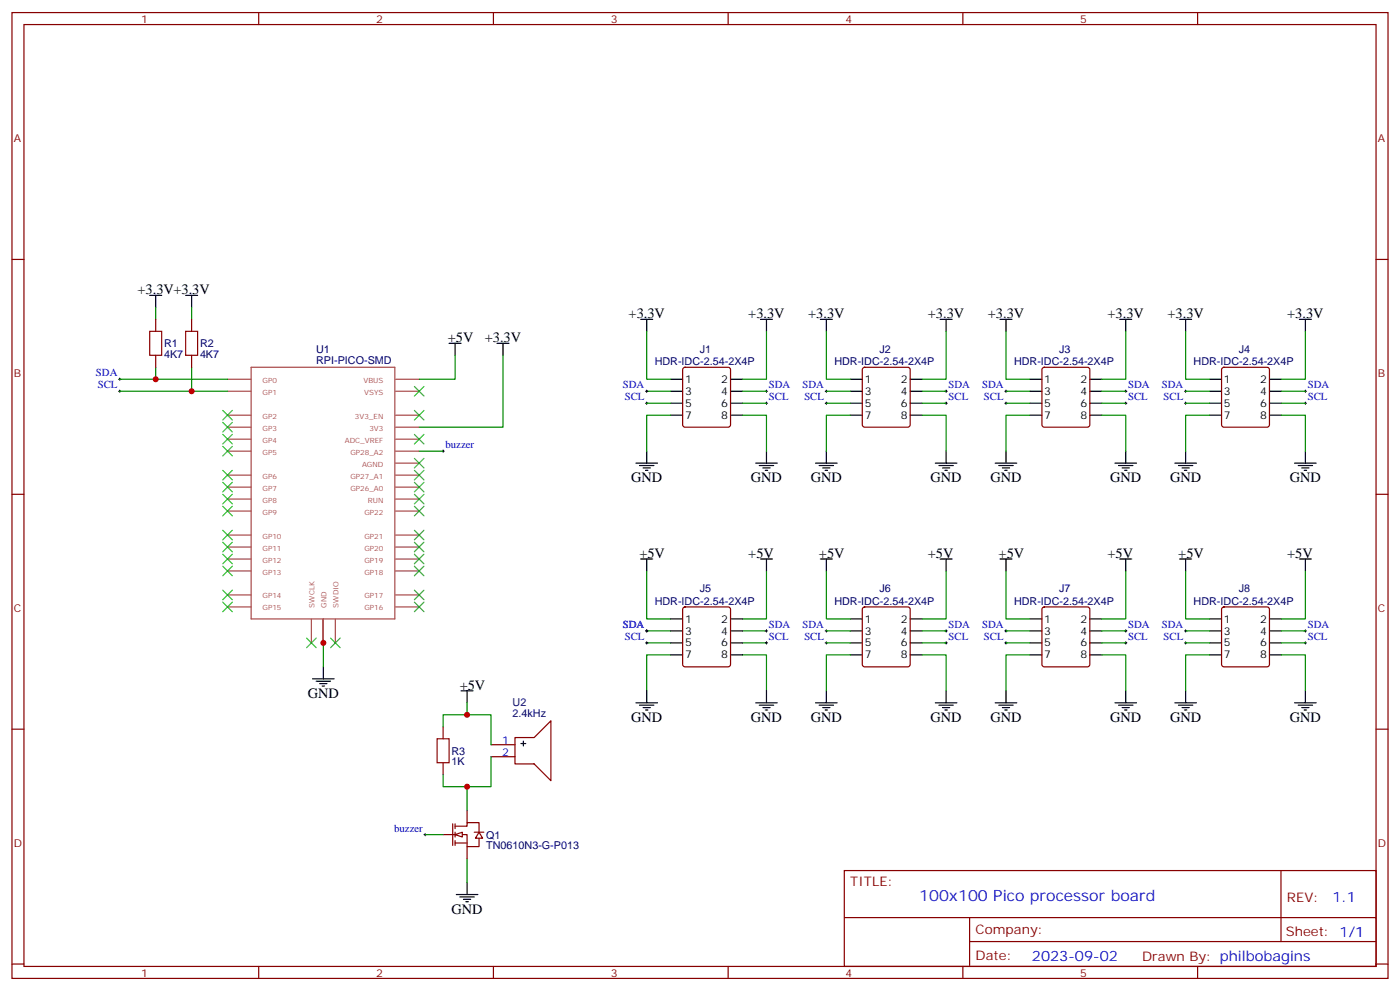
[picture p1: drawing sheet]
<svg xmlns="http://www.w3.org/2000/svg" width="412mm" height="292mm" viewBox="0 0 412 292" stroke-linecap="round" stroke-linejoin="round" font-family="sans-serif">
<g fill="none" stroke="#870000" stroke-width=".35">
<path d="M3.5 3.7h405.4v284.3h-405.4zM7.1 7.2h398.2v277.3h-398.2zM76.2 3.7v3.5M145.3 3.7v3.5M214.5 3.7v3.5M283.6 3.7v3.5M352.8 3.7v3.5M3.5 76.4h3.6M405.3 76.4h3.6M45.9 94v3.5M56.4 94v3.5M45.9 104.6v3.5"/>
<path d="M56.4 104.6v3.5M201.3 108.3l.5-.2h12.7l.5 .2 .2 .5v16.3l-.2 .5-.5 .2h-12.7l-.5-.3-.2-.4v-16.3zM254.2 108.3l.5-.2h12.7l.5 .2 .2 .5v16.3l-.2 .5-.5 .2h-12.7l-.5-.3-.2-.4v-16.3zM307.2 108.3l.4-.2h12.7l.5 .2 .2 .5v16.3l-.2 .5-.5 .2h-12.7l-.5-.3-.2-.4v-16.3zM360.1 108.3l.4-.2h12.7l.5 .2 .2 .5v16.3l-.2 .5-.5 .2h-12.7l-.5-.3-.2-.4v-16.3zM3.5 145.5h3.6M405.3 145.5h3.6M201.3 178.9l.5-.2h12.7l.5 .2 .2 .5v16.2l-.2 .5-.5 .2h-12.7l-.5-.2-.2-.5v-16.2zM254.2 178.9l.5-.2h12.7l.5 .2 .2 .5v16.2l-.2 .5-.5 .2h-12.7l-.5-.2-.2-.5v-16.2zM307.2 178.9l.4-.2h12.7l.5 .2 .2 .5v16.2l-.2 .5-.5 .2h-12.7l-.5-.2-.2-.5v-16.2zM360.1 178.9l.4-.2h12.7l.5 .2 .2 .5v16.2l-.2 .5-.5 .2h-12.7l-.5-.2-.2-.5v-16.2zM3.5 214.7h3.6"/>
<path d="M130.5 214v3.5M144.6 219.3h7.1M151.7 217.1h5.6l5-4.9v17.6l-5-4.9h-5.6zM405.3 214.7h3.6M130.5 224.5v3.6M137.6 238.7v3.5M144.6 222.8h7.1M130.5 245.7h7.1v3.5h3.5v-2.4M133.3 242.5v6.4M134.1 243.2h3.5v-1h3.5v2.8M134.1 242.5v1.4M134.1 245v1.4"/>
<path d="M134.1 247.5v1.4M134.1 248.2h3.5M137.6 249.2v3.6M139.7 245h2.8M248.7 256.3h156.6v28.2h-156.6zM377.3 256.3v20.9M248.7 270.1h156.5M285.6 277.2h119.6M285.6 270.1v14.2M3.5 283.8h3.6M76.2 284.5v3.5M145.3 284.5v3.5"/>
<path d="M214.5 284.5v3.5M283.6 284.5v3.5M352.8 284.5v3.5M405.3 283.8h3.6"/>
</g>
<g fill="none" stroke="#008700" stroke-width=".35">
<path d="M45.9 90.5v3.5M56.4 90.5v3.5M190.5 97.5v14.2h7.1M225.8 97.5v14.2h-7.1M243.4 97.5v14.2h7.1M278.7 97.5v14.2h-7.1M296.3 97.5v14.2h7.1M331.6 97.5v14.2h-7M349.2 97.5v14.2h7.1M384.5 97.5v14.2h-7M35.3 115.2h31.7M35.3 111.7h31.7"/>
<path d="M45.9 108.1v3.6M56.4 108.1v7.1M134.1 104.6v7.1h-10.6M148.2 104.6v21.2h-24.7M190.5 115.2h7.1M190.5 118.7h7.1M218.7 115.2h7.1M218.7 118.7h7.1M243.4 115.2h7.1M243.4 118.7h7.1M271.6 115.2h7.1M271.6 118.7h7.1"/>
<path d="M296.3 115.2h7.1M296.3 118.7h7.1M324.6 115.2h7M324.6 118.7h7M349.2 115.2h7.1M349.2 118.7h7.1M377.5 115.2h7M377.5 118.7h7M197.6 122.2h-7.1v10.6M218.7 122.2h7.1v10.6M250.5 122.2h-7.1v10.6M271.6 122.2h7.1v10.6"/>
<path d="M303.4 122.2h-7.1v10.6M324.6 122.2h7v10.6M356.3 122.2h-7.1v10.6M377.5 122.2h7v10.6M190.5 168.1v14.1h7.1M225.8 168.1v14.1h-7.1M243.4 168.1v14.1h7.1M278.7 168.1v14.1h-7.1M296.3 168.1v14.1h7.1M331.6 168.1v14.1h-7M349.2 168.1v14.1h7.1M384.5 168.1v14.1h-7"/>
<path d="M95.2 189.3v7M190.5 189.3h7.1M190.5 185.7h7.1M197.6 192.8h-7.1v10.6M218.7 192.8h7.1v10.6M218.7 189.3h7.1M218.7 185.7h7.1M243.4 189.3h7.1M243.4 185.7h7.1M250.5 192.8h-7.1v10.6M271.6 192.8h7.1v10.6M271.6 189.3h7.1"/>
<path d="M271.6 185.7h7.1M296.3 189.3h7.1M296.3 185.7h7.1M303.4 192.8h-7.1v10.6M324.6 192.8h7v10.6M324.6 189.3h7M324.6 185.7h7M349.2 189.3h7.1M349.2 185.7h7.1M356.3 192.8h-7.1v10.6M377.5 192.8h7v10.6M377.5 189.3h7"/>
<path d="M377.5 185.7h7M130.5 214v-3.6h14.1v8.9M137.6 206.9v3.5M137.6 231.6v7.1M144.6 222.8v8.8h-14.1v-3.5M137.6 252.8v7"/>
</g>
<g fill="none" stroke="#000" stroke-width=".35">
<path d="M44.1 87h3.5M45.9 87v3.5M54.7 87h3.5M56.4 87v3.5M188.7 94h3.6M190.5 94v3.5M224 94h3.5M225.8 94v3.5M241.7 94h3.5M243.4 94v3.5M276.9 94h3.6M278.7 94v3.5"/>
<path d="M294.6 94h3.5M296.3 94v3.5M329.8 94h3.6M331.6 94v3.5M347.5 94h3.5M349.2 94v3.5M382.8 94h3.5M384.5 94v3.5M132.3 101.1h3.5M134.1 101.1v3.5M146.4 101.1h3.5M148.2 101.1v3.5"/>
<path d="M197.6 111.7h3.5M197.6 115.2h3.5M197.6 118.7h3.5M215.2 111.7h3.5M215.2 115.2h3.5M215.2 118.7h3.5M250.5 111.7h3.5M250.5 115.2h3.5M250.5 118.7h3.5M268.1 111.7h3.5M268.1 115.2h3.5M268.1 118.7h3.5"/>
<path d="M303.4 111.7h3.5M303.4 115.2h3.5M303.4 118.7h3.5M321 111.7h3.6M321 115.2h3.6M321 118.7h3.6M356.3 111.7h3.5M356.3 115.2h3.5M356.3 118.7h3.5M373.9 111.7h3.6M373.9 115.2h3.6M373.9 118.7h3.6"/>
<path d="M187.3 136.3h6.4M188.4 137.1h4.2M189.4 137.8h2.2M190.1 138.5h.8M190.5 132.8v3.5M197.6 122.2h3.5M215.2 122.2h3.5M222.6 136.3h6.4M223.7 137.1h4.2M224.7 137.8h2.1M225.4 138.5h.7M225.8 132.8v3.5"/>
<path d="M240.2 136.3h6.4M241.3 137.1h4.2M242.4 137.8h2.1M243.1 138.5h.7M243.4 132.8v3.5M250.5 122.2h3.5M268.1 122.2h3.5M275.5 136.3h6.4M276.6 137.1h4.2M277.6 137.8h2.2M278.3 138.5h.7M278.7 132.8v3.5"/>
<path d="M293.2 136.3h6.3M294.2 137.1h4.2M295.3 137.8h2.1M296 138.5h.7M296.3 132.8v3.5M303.4 122.2h3.5M321 122.2h3.6M328.4 136.3h6.4M329.5 137.1h4.2M330.6 137.8h2.1M331.3 138.5h.7M331.6 132.8v3.5"/>
<path d="M346.1 136.3h6.3M347.1 137.1h4.3M348.2 137.8h2.1M348.9 138.5h.7M349.2 132.8v3.5M356.3 122.2h3.5M373.9 122.2h3.6M381.4 136.3h6.3M382.4 137.1h4.2M383.5 137.8h2.1M384.2 138.5h.7M384.5 132.8v3.5"/>
<path d="M188.7 164.6h3.6M190.5 164.6v3.5M224 164.6h3.5M225.8 164.6v3.5M241.7 164.6h3.5M243.4 164.6v3.5M276.9 164.6h3.6M278.7 164.6v3.5M294.6 164.6h3.5M296.3 164.6v3.5M329.8 164.6h3.6M331.6 164.6v3.5"/>
<path d="M347.5 164.6h3.5M349.2 164.6v3.5M382.8 164.6h3.5M384.5 164.6v3.5M92.1 199.8h6.3M95.2 196.3v3.5M197.6 182.2h3.5M197.6 185.7h3.5M197.6 189.3h3.5M197.6 192.8h3.5M215.2 182.2h3.5M215.2 185.7h3.5"/>
<path d="M215.2 189.3h3.5M215.2 192.8h3.5M250.5 182.2h3.5M250.5 185.7h3.5M250.5 189.3h3.5M250.5 192.8h3.5M268.1 182.2h3.5M268.1 185.7h3.5M268.1 189.3h3.5M268.1 192.8h3.5M303.4 182.2h3.5M303.4 185.7h3.5"/>
<path d="M303.4 189.3h3.5M303.4 192.8h3.5M321 182.2h3.6M321 185.7h3.6M321 189.3h3.6M321 192.8h3.6M356.3 182.2h3.5M356.3 185.7h3.5M356.3 189.3h3.5M356.3 192.8h3.5M373.9 182.2h3.6M373.9 185.7h3.6"/>
<path d="M373.9 189.3h3.6M373.9 192.8h3.6M93.1 200.6h4.3M94.2 201.3h2.1M94.9 202h.7M135.8 203.4h3.5M137.6 203.4v3.5M153.5 218.9h1.4M154.2 218.2v1.4M187.3 206.9h6.4M188.4 207.6h4.2M189.4 208.3h2.2"/>
<path d="M190.1 209h.8M190.5 203.4v3.5M222.6 206.9h6.4M223.7 207.6h4.2M224.7 208.3h2.1M225.4 209h.7M225.8 203.4v3.5M240.2 206.9h6.4M241.3 207.6h4.2M242.4 208.3h2.1M243.1 209h.7M243.4 203.4v3.5"/>
<path d="M275.5 206.9h6.4M276.6 207.6h4.2M277.6 208.3h2.2M278.3 209h.7M278.7 203.4v3.5M293.2 206.9h6.3M294.2 207.6h4.2M295.3 208.3h2.1M296 209h.7M296.3 203.4v3.5M328.4 206.9h6.4M329.5 207.6h4.2"/>
<path d="M330.6 208.3h2.1M331.3 209h.7M331.6 203.4v3.5M346.1 206.9h6.3M347.1 207.6h4.3M348.2 208.3h2.1M348.9 209h.7M349.2 203.4v3.5M381.4 206.9h6.3M382.4 207.6h4.2M383.5 208.3h2.1M384.2 209h.7"/>
<path d="M384.5 203.4v3.5M137.6 259.8v3.5M134.4 263.3h6.4M135.5 264.1h4.2M136.5 264.8h2.1M137.2 265.5h.7"/>
</g>
<g fill="none" stroke="#000" stroke-width=".29">
<path d="M34.9 111.7h.7M34.9 115.2h.7M35.3 111.3v.7M35.3 114.8v.7M190.1 115.2h.8M190.1 118.7h.8M190.5 114.8v.7M190.5 118.4v.7M225.4 115.2h.7M225.4 118.7h.7M225.8 114.8v.7M225.8 118.4v.7"/>
<path d="M243.1 115.2h.7M243.1 118.7h.7M243.4 114.8v.7M243.4 118.4v.7M278.3 115.2h.7M278.3 118.7h.7M278.7 114.8v.7M278.7 118.4v.7M296 115.2h.7M296 118.7h.7M296.3 114.8v.7M296.3 118.4v.7"/>
<path d="M331.3 115.2h.7M331.3 118.7h.7M331.6 114.8v.7M331.6 118.4v.7M348.9 115.2h.7M348.9 118.7h.7M349.2 114.8v.7M349.2 118.4v.7M384.2 115.2h.7M384.2 118.7h.7M384.5 114.8v.7M384.5 118.4v.7"/>
<path d="M130.2 132.8h.7M130.5 132.5v.7M190.1 185.7h.8M190.1 189.3h.8M190.5 185.4v.7M190.5 188.9v.7M225.4 185.7h.7M225.4 189.3h.7M225.8 185.4v.7M225.8 188.9v.7M243.1 185.7h.7M243.1 189.3h.7"/>
<path d="M243.4 185.4v.7M243.4 188.9v.7M278.3 185.7h.7M278.3 189.3h.7M278.7 185.4v.7M278.7 188.9v.7M296 185.7h.7M296 189.3h.7M296.3 185.4v.7M296.3 188.9v.7M331.3 185.7h.7M331.3 189.3h.7"/>
<path d="M331.6 185.4v.7M331.6 188.9v.7M348.9 185.7h.7M348.9 189.3h.7M349.2 185.4v.7M349.2 188.9v.7M384.2 185.7h.7M384.2 189.3h.7M384.5 185.4v.7M384.5 188.9v.7M124.9 245.7h.7M125.2 245.4v.7"/>
</g>
<g fill="none" stroke="#a64a4a" stroke-width=".35">
<path d="M67 111.7h7M67 115.2h7M74 108.1h42.3v74.1h-42.3zM116.5 111.7h7M116.5 115.2h7M67 122.2h7M67 125.8h7M67 129.3h7M67 132.8h7M67 139.9h7M116.5 122.2h7M116.5 125.8h7"/>
<path d="M116.5 129.3h7M116.5 132.8h7M116.5 139.9h7M116.5 136.3h7M67 143.4h7M67 146.9h7M67 150.5h7M67 157.5h7M116.5 143.4h7M116.5 146.9h7M116.5 150.5h7M116.5 157.5h7"/>
<path d="M67 161h7M67 164.6h7M67 168.1h7M67 175.2h7M67 178.7h7M116.5 161h7M116.5 164.6h7M116.5 168.1h7M116.5 175.2h7M116.5 178.7h7M91.7 182.3v7M95.2 182.3v7"/>
<path d="M98.8 182.3v7"/>
</g>
<g fill="none" stroke="#3c3" stroke-width=".35">
<path d="M122.1 113.8l2.8 2.8M124.9 113.8l-2.8 2.8M65.6 120.8l2.8 2.8M65.6 124.4l2.8 2.8M65.6 127.9l2.8 2.8M65.6 131.4l2.8 2.8M65.6 138.5l2.8 2.8M68.4 120.8l-2.8 2.8M68.4 124.4l-2.8 2.8M68.4 127.9l-2.8 2.8M68.4 131.4l-2.8 2.8M68.4 138.5l-2.8 2.8"/>
<path d="M122.1 120.8l2.8 2.8M122.1 127.9l2.8 2.8M122.1 134.9l2.8 2.9M122.1 138.5l2.8 2.8M124.9 120.8l-2.8 2.8M124.9 127.9l-2.8 2.8M124.9 134.9l-2.8 2.9M124.9 138.5l-2.8 2.8M65.6 142l2.8 2.8M65.6 145.5l2.8 2.8M65.6 149l2.8 2.9M65.6 156.1l2.8 2.8"/>
<path d="M65.6 159.6l2.8 2.9M68.4 142l-2.8 2.8M68.4 145.5l-2.8 2.8M68.4 149l-2.8 2.9M68.4 156.1l-2.8 2.8M68.4 159.6l-2.8 2.9M122.1 142l2.8 2.8M122.1 145.5l2.8 2.8M122.1 149l2.8 2.9M122.1 156.1l2.8 2.8M122.1 159.6l2.8 2.9M124.9 142l-2.8 2.8"/>
<path d="M124.9 145.5l-2.8 2.8M124.9 149l-2.8 2.9M124.9 156.1l-2.8 2.8M124.9 159.6l-2.8 2.9M65.6 163.2l2.8 2.8M65.6 166.7l2.8 2.8M65.6 177.3l2.8 2.8M65.6 173.7l2.8 2.9M68.4 177.3l-2.8 2.8M68.4 163.2l-2.8 2.8M68.4 166.7l-2.8 2.8M68.4 173.7l-2.8 2.9"/>
<path d="M122.1 163.2l2.8 2.8M122.1 166.7l2.8 2.8M122.1 173.7l2.8 2.9M122.1 177.3l2.8 2.8M124.9 163.2l-2.8 2.8M124.9 166.7l-2.8 2.8M124.9 173.7l-2.8 2.9M124.9 177.3l-2.8 2.8M90.3 187.9l2.8 2.8M93.1 187.9l-2.8 2.8M97.4 187.9l2.8 2.8M100.2 187.9l-2.8 2.8"/>
</g>
<path d="M44.1 97.5h3.5v7.1h-3.5zM54.7 97.5h3.5v7.1h-3.5zM128.8 217.5h3.5v7h-3.5z" fill="none" stroke="#a10000" stroke-width=".35"/>
<g fill="#fff" stroke="#870000" stroke-width=".35">
<path d="M141.1 245l1.1 1.8h-2.1z"/>
<path d="M134.1 245.7l2.1-.7v1.4z"/>
</g>
<path d="M123.5 132.8h7M125.2 245.7h5.3" fill="none" stroke="#008700" stroke-width=".35"/>
<g fill="#c00">
<circle cx="95.3" cy="189.3" r=".88"/>
<circle cx="45.9" cy="111.7" r=".88"/>
<circle cx="56.4" cy="115.2" r=".88"/>
<circle cx="137.6" cy="210.4" r=".88"/>
<circle cx="137.6" cy="231.6" r=".88"/>
</g>
<text font-size="4.6" fill="#00f" x="270.8" y="265.3">100x100 Pico processor board</text>
<g font-size="4.2">
<text x="40.5" y="86.6">+3.3V+3.3V</text>
<text x="185.2" y="93.7">+3.3V</text>
<text x="220.4" y="93.7">+3.3V</text>
<text x="238.1" y="93.7">+3.3V</text>
<text x="273.3" y="93.7">+3.3V</text>
<text x="291" y="93.7">+3.3V</text>
<text x="326.2" y="93.7">+3.3V</text>
<text x="343.9" y="93.7">+3.3V</text>
<text x="379.2" y="93.7">+3.3V</text>
<text x="131.9" y="100.7">+5V</text>
<text x="142.8" y="100.7">+3.3V</text>
<text x="185.9" y="142">GND</text>
<text x="221.2" y="142">GND</text>
<text x="238.9" y="142">GND</text>
<text x="274.1" y="142">GND</text>
<text x="291.8" y="142">GND</text>
<text x="327" y="142">GND</text>
<text x="344.7" y="142">GND</text>
<text x="379.9" y="142">GND</text>
<text x="188.3" y="164.2">+5V</text>
<text x="220.4" y="164.2">+5V</text>
<text x="241.2" y="164.2">+5V</text>
<text x="273.3" y="164.2">+5V</text>
<text x="294.2" y="164.2">+5V</text>
<text x="326.2" y="164.2">+5V</text>
<text x="347.1" y="164.2">+5V</text>
<text x="379.2" y="164.2">+5V</text>
<text x="135.4" y="203">+5V</text>
<text x="90.7" y="205.5">GND</text>
<text x="185.9" y="212.5">GND</text>
<text x="221.2" y="212.5">GND</text>
<text x="238.9" y="212.5">GND</text>
<text x="274.1" y="212.5">GND</text>
<text x="291.8" y="212.5">GND</text>
<text x="327" y="212.5">GND</text>
<text x="344.7" y="212.5">GND</text>
<text x="379.9" y="212.5">GND</text>
<text x="133" y="269">GND</text>
</g>
<g font-size="4.2" fill="#00f">
<text x="392.5" y="265.6">1.1</text>
<text x="304" y="282.9">2023-09-02</text>
</g>
<g font-size="3.9" fill="#800">
<text x="250.5" y="260.9">TITLE:</text>
<text x="379.1" y="265.6">REV:</text>
<text x="287.4" y="275.1">Company:</text>
<text x="378.7" y="275.7">Sheet: 1/1</text>
<text x="287.4" y="282.8">Date:</text>
<text x="336.4" y="282.8">Drawn By: philbobagins</text>
</g>
<g font-size="3.2" fill="#800">
<text x="41.6" y="6.7">1</text>
<text x="110.8" y="6.7">2</text>
<text x="179.9" y="6.7">3</text>
<text x="249.1" y="6.7">4</text>
<text x="318.2" y="6.7">5</text>
<text x="4.1" y="41.8">A</text>
<text x="405.9" y="41.8">A</text>
<text x="4.1" y="110.9">B</text>
<text x="405.9" y="110.9">B</text>
<text x="4.1" y="180.1">C</text>
<text x="405.9" y="180.1">C</text>
<text x="4.1" y="249.2">D</text>
<text x="405.9" y="249.2">D</text>
<text x="41.6" y="287.5">1</text>
<text x="110.8" y="287.5">2</text>
<text x="179.9" y="287.5">3</text>
<text x="249.1" y="287.5">4</text>
<text x="318.2" y="287.5">5</text>
</g>
<g font-size="3.2" fill="#000080">
<text x="48.3" y="105.4">4K7</text>
<text x="48.3" y="102.2">R1</text>
<text x="58.9" y="105.4">4K7</text>
<text x="58.9" y="102.2">R2</text>
<text x="93.1" y="107.1">RPI-PICO-SMD</text>
<text x="93.1" y="103.9">U1</text>
<text x="192.9" y="107.5">HDR-IDC-2.54-2X4P</text>
<text x="206.1" y="103.9">J1</text>
<text x="245.8" y="107.5">HDR-IDC-2.54-2X4P</text>
<text x="259" y="103.9">J2</text>
<text x="298.7" y="107.5">HDR-IDC-2.54-2X4P</text>
<text x="312" y="103.9">J3</text>
<text x="351.6" y="107.5">HDR-IDC-2.54-2X4P</text>
<text x="364.9" y="103.9">J4</text>
<text x="192.9" y="178.1">HDR-IDC-2.54-2X4P</text>
<text x="206.1" y="174.4">J5</text>
<text x="245.8" y="178.1">HDR-IDC-2.54-2X4P</text>
<text x="259" y="174.4">J6</text>
<text x="298.7" y="178.1">HDR-IDC-2.54-2X4P</text>
<text x="312" y="174.4">J7</text>
<text x="351.6" y="178.1">HDR-IDC-2.54-2X4P</text>
<text x="364.9" y="174.4">J8</text>
<text x="151" y="208">U2</text>
<text x="151" y="211.1">2.4kHz</text>
<text x="133" y="225.3">1K</text>
<text x="133" y="222.2">R3</text>
<text x="143.2" y="250">TN0610N3-G-P013</text>
<text x="143.2" y="246.9">Q1</text>
</g>
<g font-size="3.2" fill="#00f">
<text x="28.3" y="110.8">SDA</text>
<text x="28.8" y="114.3">SCL</text>
<text x="183.5" y="114.3">SDA</text>
<text x="184" y="117.8">SCL</text>
<text x="226.5" y="117.8">SCL</text>
<text x="226.5" y="114.3">SDA</text>
<text x="236.4" y="114.3">SDA</text>
<text x="236.9" y="117.8">SCL</text>
<text x="279.4" y="117.8">SCL</text>
<text x="279.4" y="114.3">SDA</text>
<text x="289.3" y="114.3">SDA</text>
<text x="289.8" y="117.8">SCL</text>
<text x="332.3" y="117.8">SCL</text>
<text x="332.3" y="114.3">SDA</text>
<text x="342.2" y="114.3">SDA</text>
<text x="342.8" y="117.8">SCL</text>
<text x="385.2" y="117.8">SCL</text>
<text x="385.2" y="114.3">SDA</text>
<text x="131.2" y="131.9">buzzer</text>
<text x="183.5" y="184.9">SDA</text>
<text x="226.5" y="184.9">SDA</text>
<text x="236.4" y="184.9">SDA</text>
<text x="279.4" y="184.9">SDA</text>
<text x="289.3" y="184.9">SDA</text>
<text x="332.3" y="184.9">SDA</text>
<text x="342.2" y="184.9">SDA</text>
<text x="385.2" y="184.9">SDA</text>
<text x="184" y="188.4">SCL</text>
<text x="226.5" y="188.4">SCL</text>
<text x="236.9" y="188.4">SCL</text>
<text x="279.4" y="188.4">SCL</text>
<text x="289.8" y="188.4">SCL</text>
<text x="332.3" y="188.4">SCL</text>
<text x="342.8" y="188.4">SCL</text>
<text x="385.2" y="188.4">SCL</text>
<text x="147.9" y="218.9">1</text>
<text x="147.9" y="222.4">2</text>
<text x="116.1" y="244.8">buzzer</text>
</g>
<g font-size="3.2">
<text x="201.8" y="112.7">1</text>
<text x="212.5" y="112.7">2</text>
<text x="254.7" y="112.7">1</text>
<text x="265.4" y="112.7">2</text>
<text x="307.6" y="112.7">1</text>
<text x="318.3" y="112.7">2</text>
<text x="360.5" y="112.7">1</text>
<text x="371.2" y="112.7">2</text>
<text x="201.8" y="116.2">3</text>
<text x="201.8" y="119.8">5</text>
<text x="212.5" y="116.2">4</text>
<text x="212.5" y="119.8">6</text>
<text x="254.7" y="116.2">3</text>
<text x="254.7" y="119.8">5</text>
<text x="265.4" y="116.2">4</text>
<text x="265.4" y="119.8">6</text>
<text x="307.6" y="116.2">3</text>
<text x="307.6" y="119.8">5</text>
<text x="318.3" y="116.2">4</text>
<text x="318.3" y="119.8">6</text>
<text x="360.5" y="116.2">3</text>
<text x="360.5" y="119.8">5</text>
<text x="371.2" y="116.2">4</text>
<text x="371.2" y="119.8">6</text>
<text x="201.8" y="123.3">7</text>
<text x="212.5" y="123.3">8</text>
<text x="254.7" y="123.3">7</text>
<text x="265.4" y="123.3">8</text>
<text x="307.6" y="123.3">7</text>
<text x="318.3" y="123.3">8</text>
<text x="360.5" y="123.3">7</text>
<text x="371.2" y="123.3">8</text>
<text x="201.8" y="183.3">1</text>
<text x="212.5" y="183.3">2</text>
<text x="254.7" y="183.3">1</text>
<text x="265.4" y="183.3">2</text>
<text x="307.6" y="183.3">1</text>
<text x="318.3" y="183.3">2</text>
<text x="360.5" y="183.3">1</text>
<text x="371.2" y="183.3">2</text>
<text x="201.8" y="186.8">3</text>
<text x="201.8" y="190.3">5</text>
<text x="212.5" y="186.8">4</text>
<text x="212.5" y="190.3">6</text>
<text x="254.7" y="186.8">3</text>
<text x="254.7" y="190.3">5</text>
<text x="265.4" y="186.8">4</text>
<text x="265.4" y="190.3">6</text>
<text x="307.6" y="186.8">3</text>
<text x="307.6" y="190.3">5</text>
<text x="318.3" y="186.8">4</text>
<text x="318.3" y="190.3">6</text>
<text x="360.5" y="186.8">3</text>
<text x="360.5" y="190.3">5</text>
<text x="371.2" y="186.8">4</text>
<text x="371.2" y="190.3">6</text>
<text x="201.8" y="193.9">7</text>
<text x="212.5" y="193.9">8</text>
<text x="254.7" y="193.9">7</text>
<text x="265.4" y="193.9">8</text>
<text x="307.6" y="193.9">7</text>
<text x="318.3" y="193.9">8</text>
<text x="360.5" y="193.9">7</text>
<text x="371.2" y="193.9">8</text>
</g>
<g font-size="2.1" fill="#a54b4b">
<text x="77.3" y="112.7">GP0</text>
<text x="107.1" y="112.7">VBUS</text>
<text x="77.3" y="116.2">GP1</text>
<text x="107.3" y="116.2">VSYS</text>
<text x="77.3" y="123.3">GP2</text>
<text x="104.5" y="123.3">3V3_EN</text>
<text x="77.3" y="126.8">GP3</text>
<text x="77.3" y="130.3">GP4</text>
<text x="101.6" y="130.3">ADC_VREF</text>
<text x="108.8" y="126.8">3V3</text>
<text x="77.3" y="133.9">GP5</text>
<text x="103.2" y="133.9">GP28_A2</text>
<text x="106.6" y="137.4">AGND</text>
<text x="77.3" y="140.9">GP6</text>
<text x="103.2" y="140.9">GP27_A1</text>
<text x="77.3" y="144.4">GP7</text>
<text x="77.3" y="148">GP8</text>
<text x="103.2" y="144.4">GP26_A0</text>
<text x="108.3" y="148">RUN</text>
<text x="77.3" y="151.5">GP9</text>
<text x="107.3" y="151.5">GP22</text>
<text x="77.3" y="158.6">GP10</text>
<text x="107.3" y="158.6">GP21</text>
<text x="77.3" y="162.1">GP11</text>
<text x="77.3" y="165.6">GP12</text>
<text x="107.3" y="165.6">GP19</text>
<text x="107.3" y="162.1">GP20</text>
<text x="77.3" y="169.1">GP13</text>
<text x="107.3" y="169.1">GP18</text>
<text x="77.3" y="176.2">GP14</text>
<text x="77.3" y="179.7">GP15</text>
<text x="92.7" y="178.8" transform="rotate(-90 92.7 178.8)">SWCLK</text>
<text x="96.2" y="178.8" transform="rotate(-90 96.2 178.8)">GND</text>
<text x="99.7" y="178.8" transform="rotate(-90 99.7 178.8)">SWDIO</text>
<text x="107.3" y="179.7">GP16</text>
<text x="107.3" y="176.2">GP17</text>
</g>
</svg>
